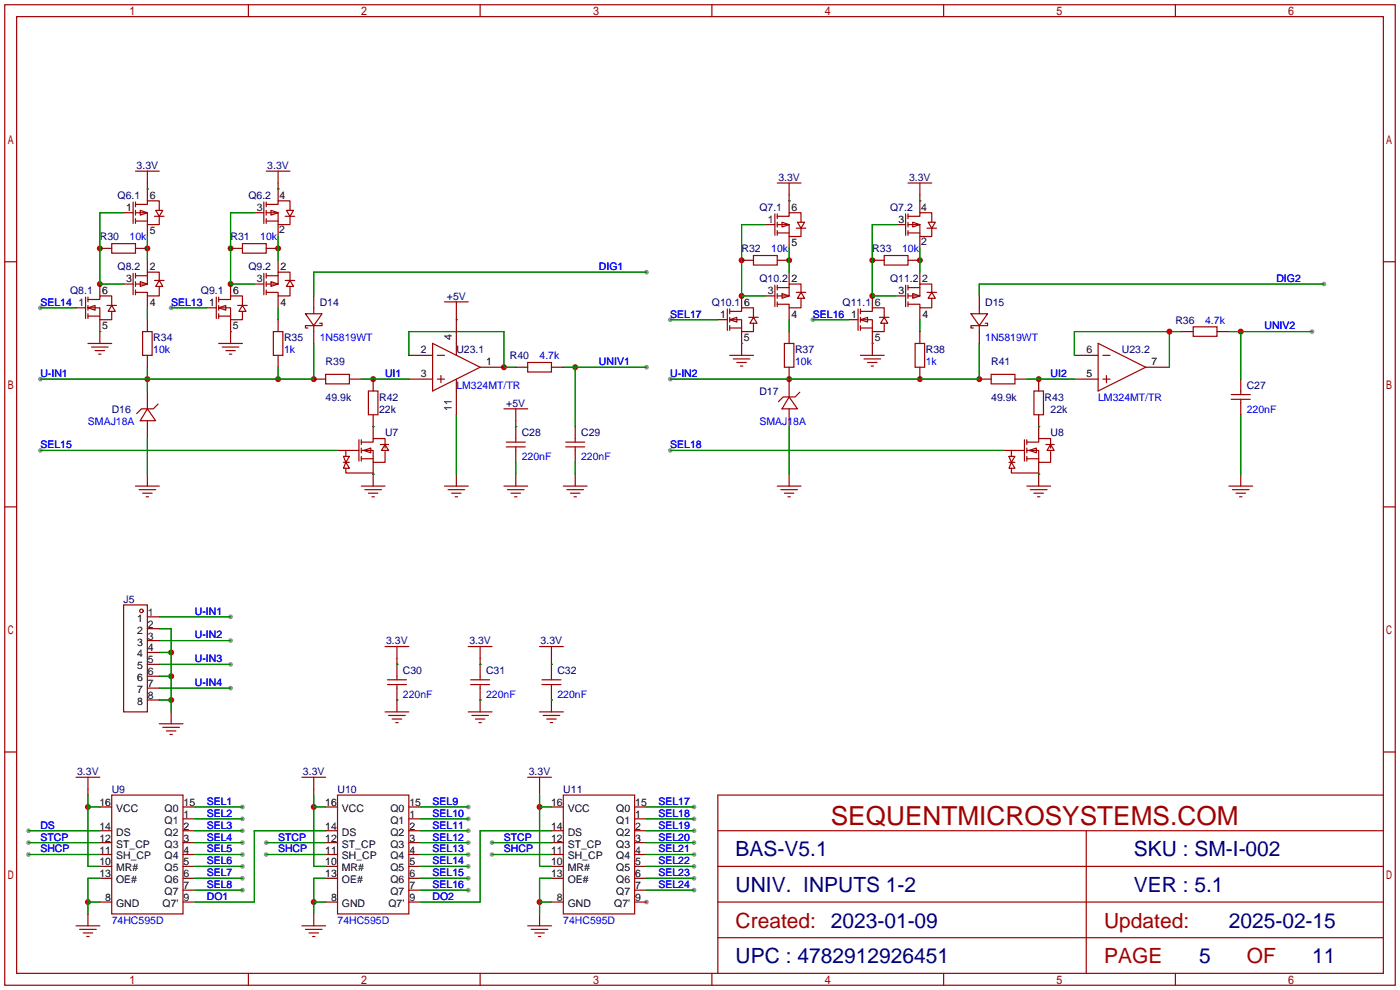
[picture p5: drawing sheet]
<svg xmlns="http://www.w3.org/2000/svg" width="299mm" height="212mm" viewBox="0 0 299 212" stroke-linecap="round" stroke-linejoin="round" font-family="sans-serif">
<g fill="#999">
<circle cx="138.2" cy="192.8" r=".51"/>
<circle cx="283" cy="60.7" r=".51"/>
<circle cx="138.2" cy="78.5" r=".51"/>
<circle cx="280.4" cy="70.9" r=".51"/>
<circle cx="49.3" cy="131.8" r=".51"/>
<circle cx="8.6" cy="65.8" r=".51"/>
<circle cx="51.8" cy="172.5" r=".51"/>
<circle cx="51.8" cy="175" r=".51"/>
<circle cx="51.8" cy="177.5" r=".51"/>
<circle cx="51.8" cy="180.1" r=".51"/>
<circle cx="51.8" cy="182.6" r=".51"/>
<circle cx="51.8" cy="185.2" r=".51"/>
<circle cx="51.8" cy="187.7" r=".51"/>
<circle cx="51.8" cy="190.2" r=".51"/>
<circle cx="6.1" cy="182.6" r=".51"/>
<circle cx="6.1" cy="180.1" r=".51"/>
<circle cx="6.1" cy="177.5" r=".51"/>
<circle cx="100.1" cy="172.5" r=".51"/>
<circle cx="100.1" cy="175" r=".51"/>
<circle cx="100.1" cy="177.5" r=".51"/>
<circle cx="100.1" cy="180.1" r=".51"/>
<circle cx="100.1" cy="182.6" r=".51"/>
<circle cx="100.1" cy="185.2" r=".51"/>
<circle cx="100.1" cy="187.7" r=".51"/>
<circle cx="100.1" cy="190.2" r=".51"/>
<circle cx="56.9" cy="182.6" r=".51"/>
<circle cx="56.9" cy="180.1" r=".51"/>
<circle cx="105.2" cy="182.6" r=".51"/>
<circle cx="105.2" cy="180.1" r=".51"/>
<circle cx="148.3" cy="172.5" r=".51"/>
<circle cx="148.3" cy="175" r=".51"/>
<circle cx="148.3" cy="177.5" r=".51"/>
<circle cx="148.3" cy="180.1" r=".51"/>
<circle cx="148.3" cy="182.6" r=".51"/>
<circle cx="148.3" cy="185.2" r=".51"/>
<circle cx="148.3" cy="187.7" r=".51"/>
<circle cx="148.3" cy="190.2" r=".51"/>
<circle cx="8.6" cy="81" r=".51"/>
<circle cx="8.6" cy="96.3" r=".51"/>
<circle cx="36.6" cy="65.8" r=".51"/>
<circle cx="138.2" cy="58.2" r=".51"/>
<circle cx="143.3" cy="96.3" r=".51"/>
<circle cx="143.3" cy="81" r=".51"/>
<circle cx="143.3" cy="68.3" r=".51"/>
<circle cx="49.3" cy="136.9" r=".51"/>
<circle cx="49.3" cy="142" r=".51"/>
<circle cx="49.3" cy="147.1" r=".51"/>
<circle cx="173.7" cy="68.3" r=".51"/>
</g>
<g fill="none" stroke="#a10000" stroke-width=".25">
<path d="M1 1h297.2v209.6h-297.2zM3.6 3.6h292.1v204.4h-292.1zM53.1 1v2.6M102.6 1v2.6M152.1 1v2.6M201.7 1v2.6M251.2 1v2.6M1 55.9h2.6M295.7 55.9h2.5M95 64.5h5.1M97.5 64.5v2.6M234.7 73.4l10.2 5.1-10.2 5.1z"/>
<path d="M235.7 75.9h1.5M107.7 87.4h5.1M110.2 87.4v2.5M211.8 80h5.1v2h-5.1zM221 83.6h2v5h-2zM235.7 81h1.5M236.5 80.3v1.5M1 108.3h2.6M107.7 103.9h5.1M108.5 104.6h3.5M109.2 105.4h2.1M110 106.2h.5"/>
<path d="M120.4 103.9h5.1M121.2 104.6h3.5M121.9 105.4h2.1M122.7 106.2h.5M166.1 103.9h5.1M166.9 104.6h3.5M167.6 105.4h2.1M168.4 106.2h.5M262.6 103.9h5.1M263.4 104.6h3.6M264.2 105.4h2M264.9 106.2h.5"/>
<path d="M295.7 108.3h2.5M1 160.7h2.6M153.4 177.5h142.3M232.2 177.5v30.5M295.7 160.7h2.5M295.7 169.9h-142.3v38.1M153.4 185.2h142.3M153.4 192.8h142.3M53.1 208v2.6M102.6 208v2.6M152.1 208v2.6M153.4 200.4h142.3"/>
<path d="M201.7 208v2.6M251.2 208v2.6"/>
</g>
<g fill="none" stroke="#870000" stroke-width=".25">
<path d="M97.5 67.1v1.2M229.6 75.9h5.1M244.9 78.5h5M110.2 89.9v1.3M209.3 81h2.5M216.9 81h2.6M222 81v2.6M222 88.6v2.6M229.6 81h5.1M110.2 101.3v2.6M122.9 101.3v2.6M168.7 101.3v2.6"/>
<path d="M265.2 101.3v2.6"/>
</g>
<path d="M87.4 75.9v-5h20.3v7.6h2.5M249.9 70.9v7.6M252.5 70.9h-22.9v5M283 60.7h-73.7v2.5" fill="none" stroke="#008700" stroke-width=".25"/>
<g fill="#c00">
<circle cx="249.9" cy="70.9" r=".63"/>
<circle cx="107.7" cy="78.5" r=".63"/>
<circle cx="122.9" cy="78.5" r=".63"/>
<circle cx="265.2" cy="70.9" r=".63"/>
<circle cx="36.6" cy="139.4" r=".63"/>
<circle cx="36.6" cy="144.5" r=".63"/>
<circle cx="36.6" cy="149.6" r=".63"/>
<circle cx="18.8" cy="172.5" r=".63"/>
<circle cx="18.8" cy="192.8" r=".63"/>
<circle cx="67.1" cy="172.5" r=".63"/>
<circle cx="67.1" cy="192.8" r=".63"/>
<circle cx="115.3" cy="172.5" r=".63"/>
<circle cx="115.3" cy="192.8" r=".63"/>
<circle cx="31.5" cy="81" r=".63"/>
<circle cx="59.4" cy="81" r=".63"/>
<circle cx="67.1" cy="81" r=".63"/>
<circle cx="79.8" cy="81" r=".63"/>
<circle cx="222" cy="81" r=".63"/>
<circle cx="209.3" cy="81" r=".63"/>
<circle cx="196.6" cy="81" r=".63"/>
<circle cx="168.7" cy="81" r=".63"/>
<circle cx="31.5" cy="53.1" r=".63"/>
<circle cx="21.3" cy="53.1" r=".63"/>
<circle cx="21.3" cy="60.7" r=".63"/>
<circle cx="59.4" cy="53.1" r=".63"/>
<circle cx="49.3" cy="53.1" r=".63"/>
<circle cx="49.3" cy="60.7" r=".63"/>
<circle cx="168.7" cy="55.6" r=".63"/>
<circle cx="158.5" cy="55.6" r=".63"/>
<circle cx="158.5" cy="63.2" r=".63"/>
<circle cx="196.6" cy="55.6" r=".63"/>
<circle cx="186.4" cy="55.6" r=".63"/>
<circle cx="186.4" cy="63.2" r=".63"/>
</g>
<g fill="none" stroke="#008700" stroke-width=".25">
<path d="M26.4 45.5h-5.1v15.2h5.1M31.5 40.4h.1M31.5 50.5v5.1M54.4 45.5h-5.1v15.2h5.1M59.4 40.4h.1M59.4 50.5v5.1M138.2 58.2h-71.1v5M163.6 48h-5.1v15.2h5.1M168.7 42.9h.1M168.7 53.1v5.1M191.5 48h-5.1v15.2h5.1M196.6 42.9h.1"/>
<path d="M196.6 53.1v5.1M8.6 65.8h7.7M21.3 70.9h.1M31.5 65.8v2.5M31.5 78.5v5.1M36.6 65.8h7.6M49.3 70.9h.1M59.4 65.8v2.5M59.4 78.5v2.5M67.1 73.4v7.6h-58.5M87.4 75.9v-5h20.3v7.6h2.5M97.5 68.3h.1"/>
<path d="M120.4 78.5h17.8M122.9 78.5v12.7M143.3 68.3h10.1M158.5 73.4h.1M168.7 68.3v2.6M173.7 68.3h7.7M186.4 73.4h.1M196.6 68.3v2.6M209.3 73.4v7.6h-66M262.6 70.9h17.8M265.2 70.9v10.1M8.6 96.3h63.5"/>
<path d="M31.5 93.7v7.6M77.2 81h10.2M79.8 91.2h.1M97.5 88.6v12.7M110.2 91.2h.1M110.2 98.8v2.5M122.9 98.8v2.5M143.3 96.3h71.1M168.7 91.2v10.1M219.5 81h10.1M222 91.2h.1M265.2 88.6v12.7"/>
<path d="M79.8 101.3h.1M222 101.3h.1M34 134.4h2.6v17.7M34 139.4h2.6M34 131.8h15.3M34 136.9h15.3M34 144.5h2.6M34 149.6h2.6M34 142h15.3M34 147.1h15.3M84.8 142h.1M84.8 149.6h.1"/>
<path d="M102.6 142h.1M102.6 149.6h.1M117.9 142h.1M117.9 149.6h.1M6.1 177.5h15.2M18.8 169.9v15.3h2.5M18.8 172.5h2.5M41.7 172.5h10.1M41.7 177.5h10.1M41.7 175h10.1M67.1 169.9v15.3h2.5M67.1 172.5h2.5"/>
<path d="M69.6 177.5h-15.2v15.3h-12.7M89.9 172.5h10.2M89.9 177.5h10.2M89.9 175h10.2M115.3 169.9v15.3h2.6M115.3 172.5h2.6M117.9 177.5h-15.3v15.3h-12.7M138.2 172.5h10.1M138.2 177.5h10.1M138.2 175h10.1M6.1 180.1h15.2M6.1 182.6h15.2"/>
<path d="M18.8 192.8h2.5M21.3 187.7h-2.5v7.6M41.7 185.2h10.1M41.7 187.7h10.1M41.7 180.1h10.1M41.7 182.6h10.1M41.7 190.2h10.1M56.9 180.1h12.7M56.9 182.6h12.7M67.1 192.8h2.5M69.6 187.7h-2.5v7.6M89.9 185.2h10.2"/>
<path d="M89.9 187.7h10.2M89.9 180.1h10.2M89.9 182.6h10.2M89.9 190.2h10.2M105.2 180.1h12.7M105.2 182.6h12.7M115.3 192.8h2.6M117.9 187.7h-2.6v7.6M138.2 185.2h10.1M138.2 187.7h10.1M138.2 180.1h10.1M138.2 182.6h10.1"/>
<path d="M138.2 190.2h10.1"/>
</g>
<g fill="none" stroke="#870000" stroke-width=".25">
<path d="M31.5 39.1v3.8M59.4 39.1v3.8M21.3 53.1h2.6M26.4 45.5h2M29 53.1h2.5M31.5 48v2.5M31.5 55.6v2.6M49.3 53.1h2.5M54.4 45.5h2M56.9 53.1h2.5M59.4 48v2.5M59.4 55.6v2.6"/>
<path d="M158.5 55.6h2.5M163.6 48h2M166.1 55.6h2.6M168.7 41.7v3.8M168.7 50.5v2.6M168.7 58.2v2.5M186.4 55.6h2.6M191.5 48h2M194.1 55.6h2.5M196.6 41.7v3.8M196.6 50.5v2.6M196.6 58.2v2.5"/>
<path d="M16.3 65.8h2M21.3 60.7v2.5M21.3 68.3v5.1M26.4 60.7h2M31.5 63.2v2.6M31.5 68.3v2.6M31.5 75.9v2.6M44.2 65.8h2M49.3 60.7v2.5M49.3 68.3v5.1M54.4 60.7h2M59.4 63.2v2.6"/>
<path d="M59.4 68.3v2.6M59.4 75.9v2.6M67.1 63.2v2.6M67.1 70.9v2.5M87.4 75.9h5.1M97.5 68.3v5.1M102.6 78.5h5.1M110.2 78.5h2.6M117.9 78.5h2.5M153.4 68.3h2M158.5 63.2v2.6M158.5 70.9v5"/>
<path d="M163.6 63.2h2M168.7 65.8v2.5M168.7 70.9v2.5M168.7 78.5v6.3M181.4 68.3h2M186.4 63.2v2.6M186.4 70.9v5M191.5 63.2h2M196.6 65.8v2.5M196.6 70.9v2.5M196.6 78.5v2.5M209.3 63.2v2.6"/>
<path d="M209.3 70.9v2.5M252.5 70.9h2.5M260.1 70.9h2.5M31.5 83.6v3.8M31.5 89.9v3.8M67.1 81h2.5M72.1 96.3h2.6M74.7 81h2.5M79.8 81v2.6M79.8 88.6v5.1M79.8 98.8v5.1M87.4 81h5.1"/>
<path d="M97.5 83.6v5M110.2 91.2v2.5M110.2 96.3v2.5M122.9 91.2v2.5M122.9 96.3v2.5M168.7 87.4v3.8M214.4 96.3h2.5M222 91.2v2.5M222 98.8v5.1M265.2 81v2.6M265.2 86.1v2.5M31.5 101.3v2.6"/>
<path d="M97.5 101.3v2.6M31.5 131.8h2.5M31.5 134.4h2.5M31.5 136.9h2.5M31.5 139.4h2.5M31.5 142h2.5M31.5 144.5h2.5M31.5 147.1h2.5M31.5 149.6h2.5M36.6 152.1v2.6M84.8 140.7v3.8M84.8 147.1v5"/>
<path d="M102.6 140.7v3.8M102.6 147.1v5M117.9 140.7v3.8M117.9 147.1v5M18.8 168.7v1.2M21.3 172.5h2.6M21.3 177.5h2.6M39.1 172.5h2.6M39.1 177.5h2.6M39.1 175h2.6M67.1 168.7v1.2M69.6 172.5h2.5"/>
<path d="M69.6 177.5h2.5M87.4 172.5h2.5M87.4 177.5h2.5M87.4 175h2.5M115.3 168.7v1.2M117.9 172.5h2.5M117.9 177.5h2.5M135.6 172.5h2.6M135.6 177.5h2.6M135.6 175h2.6M18.8 195.3v2.6M21.3 187.7h2.6"/>
<path d="M21.3 180.1h2.6M21.3 182.6h2.6M21.3 185.2h2.6M21.3 192.8h2.6M39.1 187.7h2.6M39.1 180.1h2.6M39.1 182.6h2.6M39.1 185.2h2.6M39.1 192.8h2.6M39.1 190.2h2.6M67.1 195.3v2.6M69.6 187.7h2.5"/>
<path d="M69.6 180.1h2.5M69.6 182.6h2.5M69.6 185.2h2.5M69.6 192.8h2.5M87.4 187.7h2.5M87.4 180.1h2.5M87.4 182.6h2.5M87.4 185.2h2.5M87.4 192.8h2.5M87.4 190.2h2.5M115.3 195.3v2.6M117.9 187.7h2.5"/>
<path d="M117.9 180.1h2.5M117.9 182.6h2.5M117.9 185.2h2.5M117.9 192.8h2.5M135.6 187.7h2.6M135.6 180.1h2.6M135.6 182.6h2.6M135.6 185.2h2.6M135.6 192.8h2.6M135.6 190.2h2.6"/>
</g>
<g fill="none" stroke="#a10000" stroke-width=".25">
<path d="M29 36.6h5M31.5 36.6v2.5M56.9 36.6h5.1M59.4 36.6v2.5M166.1 39.1h5.1M168.7 39.1v2.6M194.1 39.1h5M196.6 39.1v2.6M23.9 52.1h5.1v2h-5.1zM28.4 43.2v4.6M28.4 58.4v4.6M29 43.7h2.5v-.8h2.5v2.1"/>
<path d="M29 45.5h2.5v2.5h2.5v-1.8M29 43.2v1M29 45v1M29 46.7v1.1M29 58.4v1M29 47.2h2.5M29 58.9h2.5M30 45l1.5 .5-1.5 .5zM33 46.2h2.1M33 59.9h2.1M33.3 45h1.5l-.8 1.2zM34 59.9v-1.7h-2.5v2.5h-2.5"/>
<path d="M34 59.9l.8 1.3h-1.5zM51.8 52.1h5.1v2h-5.1zM56.4 43.2v4.6M56.4 58.4v4.6M56.9 43.7h2.5v-.8h2.6v2.1M56.9 45.5h2.5v2.5h2.6v-1.8M56.9 47.2h2.5M56.9 58.9h2.5M56.9 43.2v1M56.9 45v1M56.9 46.7v1.1M56.9 58.4v1"/>
<path d="M57.9 45l1.5 .5-1.5 .5zM61 46.2h2M61 59.9h2M61.2 45h1.5l-.7 1.2zM62 59.9v-1.7h-2.6v2.5h-2.5M62 59.9l.7 1.3h-1.5zM161 54.6h5.1v2h-5.1zM165.6 45.7v4.6M166.1 46.2h2.6v-.7h2.5v2M166.1 48h2.6v2.5h2.5v-1.7M166.1 45.7v1M166.1 47.5v1"/>
<path d="M166.1 49.3v1M166.1 49.8h2.6M167.1 47.5l1.6 .5-1.6 .5zM170.2 48.8h2M170.4 47.5h1.6l-.8 1.3zM189 54.6h5.1v2h-5.1zM193.5 45.7v4.6M194.1 46.2h2.5v-.7h2.5v2M194.1 48h2.5v2.5h2.5v-1.7M194.1 49.8h2.5M194.1 45.7v1M194.1 47.5v1"/>
<path d="M194.1 49.3v1M195.1 47.5l1.5 .5-1.5 .5zM198.1 48.8h2.1M198.4 47.5h1.5l-.8 1.3zM18.3 63.5v4.6M18.8 64h2.5v-.8h2.6v2.1M18.8 65.8l1.5-.5v1zM18.8 65.8h2.5v2.5h2.6v-1.8M18.8 63.5v1M18.8 65.3v1M18.8 67.1v1M18.8 67.6h2.5"/>
<path d="M18.8 73.4h5.1M19.6 74.2h3.5M20.3 74.9h2.1M21.1 75.7h.5M22.9 65.3h2M23.9 65.3l.7 1.2h-1.5zM29 60.2v1M29 62v1M30 60.2l1.5 .5-1.5 .5zM30.5 70.9h2v5h-2zM34 61.2v2h-2.5v-.7h-2.5M46.2 63.5v4.6"/>
<path d="M46.7 64h2.6v-.8h2.5v2.1M46.7 65.8l1.6-.5v1zM46.7 65.8h2.6v2.5h2.5v-1.8M46.7 67.6h2.6M46.7 63.5v1M46.7 65.3v1M46.7 67.1v1M46.7 73.4h5.1M47.5 74.2h3.6M48.3 74.9h2M49 75.7h.5M50.8 65.3h2"/>
<path d="M51.8 65.3l.8 1.2h-1.5zM56.9 60.2v1M56.9 62v1M57.9 60.2l1.5 .5-1.5 .5zM58.4 70.9h2.1v5h-2.1zM62 61.2v2h-2.6v-.7h-2.5M65.3 67.1h3.5l-1.7 2.5zM67.1 65.8v1.3M67.1 69.6v1.3M68.3 69.1h.5v.5h-3.5v.5h.5M92.5 73.4l10.1 5.1-10.1 5.1zM93.5 75.9h1.5"/>
<path d="M97.5 73.4v2.5M112.8 77.5h5.1v2h-5.1zM155.4 66v4.6M156 66.5h2.5v-.7h2.5v2M156 68.3l1.5-.5v1zM156 68.3h2.5v2.6h2.5v-1.8M156 75.9h5M156 66v1.1M156 67.8v1M156 69.6v1M156 70.1h2.5M156.7 76.7h3.6"/>
<path d="M157.5 77.5h2M158.2 78.2h.5M160 67.8h2.1M161 67.8l.8 1.3h-1.5zM165.6 61v4.5M166.1 61v1M166.1 62.7v1.1M166.1 64.5v1M166.1 61.5h2.6M167.1 62.7l1.6 .5-1.6 .6zM167.6 73.4h2.1v5.1h-2.1zM170.2 62.5h2"/>
<path d="M171.2 63.8v2h-2.5v-.8h-2.6M171.2 62.5v-1.8h-2.5v2.5h-2.6M171.2 62.5l.8 1.3h-1.6zM183.4 66v4.6M183.9 66.5h2.5v-.7h2.6v2M183.9 68.3l1.5-.5v1zM183.9 68.3h2.5v2.6h2.6v-1.8M183.9 75.9h5.1M183.9 70.1h2.5M183.9 66v1.1M183.9 67.8v1M183.9 69.6v1"/>
<path d="M184.7 76.7h3.5M185.4 77.5h2.1M186.2 78.2h.5M188 67.8h2M189 67.8l.7 1.3h-1.5zM193.5 61v4.5M194.1 61.5h2.5M194.1 61v1M194.1 62.7v1.1M194.1 64.5v1M195.1 62.7l1.5 .5-1.5 .6zM195.6 73.4h2v5.1h-2z"/>
<path d="M198.1 62.5h2.1M199.1 63.8v2h-2.5v-.8h-2.5M199.1 62.5v-1.8h-2.5v2.5h-2.5M199.1 62.5l.8 1.3h-1.5zM207.5 67.1h3.6l-1.8 2.5zM209.3 65.8v1.3M209.3 69.6v1.3M210.6 69.1h.5v.5h-3.6v.5h.5M255 69.8h5.1v2.1h-5.1zM31.5 87.4l1.8 2.5h-3.3zM33.8 86.4l-1 1h-2.6l-1 1M69.6 80h5.1v2h-5.1z"/>
<path d="M73.4 97.5h1.3l-.8 1.3zM73.4 98.8h1.3M73.9 98.8l.8 1.3h-1.3zM73.9 96.3v1.2M74.7 96.3h2M76.7 94v4.6M77.2 96.3h2.6v2.5h2.5v-2.3M77.2 94.5h2.6v-.8h2.5v2.1M77.2 94v1M77.2 95.8v1M77.2 97.5v1.1M77.2 98h2.6"/>
<path d="M77.7 96.3l1.5-.5v1zM78.7 83.6h2.1v5h-2.1zM81.3 95h1.8M82.3 95l.8 1.3h-1.6zM93.5 81h1.5M94.2 80.3v1.5M97.5 81v2.6M108.2 95.5h4.1M108.2 94.5h4.1M110.2 93.7v.8M110.2 95.5v.8M120.9 95.5h4.1"/>
<path d="M120.9 94.5h4.1M122.9 93.7v.8M122.9 95.5v.8M168.7 84.8l1.7 2.6h-3.3zM170.9 83.8l-1 1h-2.5l-1 1.1M215.6 97.5h1.3l-.7 1.3zM215.6 98.8h1.3M216.2 98.8l.7 1.3h-1.3zM216.2 96.3v1.2M216.9 96.3h2M218.9 94v4.6M219.5 96.3h2.5v2.5h2.5v-2.3"/>
<path d="M219.5 94.5h2.5v-.8h2.5v2.1M219.5 98h2.5M219.5 94v1M219.5 95.8v1M219.5 97.5v1.1M220 96.3l1.5-.5v1zM223.5 95h1.8M224.5 95l.8 1.3h-1.5zM263.1 85.3h4.1M263.1 84.3h4.1M265.2 83.6v.7M265.2 85.3v.8"/>
<path d="M29 103.9h5M29.7 104.6h3.6M30.5 105.4h2M31.2 106.2h.5M73.9 100.1v1h5.9M77.2 103.9h5.1M78 104.6h3.5M78.7 105.4h2.1M79.5 106.2h.5M95 103.9h5.1M95.8 104.6h3.5M96.5 105.4h2.1"/>
<path d="M97.3 106.2h.5M216.2 100.1v1h5.8M219.5 103.9h5M220.2 104.6h3.6M221 105.4h2M221.7 106.2h.5M26.4 129.3h5.1v22.8h-5.1zM82.3 138.2h5.1M84.8 138.2v2.5M100.1 138.2h5.1M102.6 138.2v2.5M115.3 138.2h5.1"/>
<path d="M117.9 138.2v2.5M34 154.7h5.1M34.8 155.4h3.6M35.6 156.2h2M36.3 157h.5M82.3 152.1h5.1M82.8 146.3h4.1M82.8 145.3h4.1M83.1 152.9h3.5M83.8 153.7h2.1M84.6 154.4h.5M84.8 144.5v.8"/>
<path d="M84.8 146.3v.8M100.1 152.1h5.1M100.6 146.3h4M100.6 145.3h4M100.8 152.9h3.6M101.6 153.7h2M102.4 154.4h.5M102.6 144.5v.8M102.6 146.3v.8M115.3 152.1h5.1M115.8 146.3h4.1M115.8 145.3h4.1"/>
<path d="M116.1 152.9h3.5M116.8 153.7h2.1M117.6 154.4h.5M117.9 144.5v.8M117.9 146.3v.8M16.3 166.1h5M18.8 166.1v2.6M23.9 169.9h15.2v25.4h-15.2zM64.5 166.1h5.1M67.1 166.1v2.6M72.1 169.9h15.3v25.4h-15.3zM112.8 166.1h5.1"/>
<path d="M115.3 166.1v2.6M120.4 169.9h15.2v25.4h-15.2zM16.3 197.9h5M17 198.6h3.6M17.8 199.4h2M64.5 197.9h5.1M65.3 198.6h3.5M66 199.4h2.1M112.8 197.9h5.1M113.5 198.6h3.6M114.3 199.4h2M18.5 200.2h.5"/>
<path d="M66.8 200.2h.5M115.1 200.2h.5"/>
<circle cx="30.2" cy="130.6" r=".38"/>
</g>
<text font-size="5.6" fill="#a00000" x="177.5" y="176.4">SEQUENTMICROSYSTEMS.COM</text>
<g font-size="4.5" fill="#000080">
<text x="157.2" y="183">BAS-V5.1</text>
<text x="242.3" y="183">SKU : SM-I-002</text>
<text x="157.2" y="190.6">UNIV. INPUTS 1-2</text>
<text x="242.3" y="190.6">VER : 5.1</text>
<text x="262.6" y="198.2">2025-02-15</text>
<text x="157.2" y="205.9">UPC : 4782912926451</text>
<text x="256.3" y="205.9">5</text>
<text x="280.5" y="205.9">11</text>
</g>
<g font-size="4.5" fill="#a00000">
<text x="157.2" y="198.2">Created: 2023-01-09</text>
<text x="236" y="198.2">Updated:</text>
<text x="236" y="205.9">PAGE</text>
<text x="266.4" y="205.9">OF</text>
</g>
<g font-size="2.2" fill="#000080">
<text x="29.2" y="36.1">3.3V</text>
<text x="57.1" y="36.1">3.3V</text>
<text x="166.4" y="38.7">3.3V</text>
<text x="194.3" y="38.7">3.3V</text>
<text x="25.1" y="42.5">Q6.1</text>
<text x="53.1" y="42.5">Q6.2</text>
<text x="162.3" y="45">Q7.1</text>
<text x="190.2" y="45">Q7.2</text>
<text x="21.3" y="51.4">R30</text>
<text x="49.3" y="51.4">R31</text>
<text x="158.5" y="53.9">R32</text>
<text x="186.4" y="53.9">R33</text>
<text x="25.1" y="57.7">Q8.2</text>
<text x="53.1" y="57.7">Q9.2</text>
<text x="15" y="62.8">Q8.1</text>
<text x="42.9" y="62.8">Q9.1</text>
<text x="68.3" y="65.3">D14</text>
<text x="95.5" y="64.1">+5V</text>
<text x="152.1" y="65.3">Q10.1</text>
<text x="162.3" y="60.3">Q10.2</text>
<text x="180.1" y="65.3">Q11.1</text>
<text x="190.2" y="60.3">Q11.2</text>
<text x="210.6" y="65.3">D15</text>
<text x="251.2" y="69.1">R36</text>
<text x="32.8" y="73">R34</text>
<text x="60.7" y="73">R35</text>
<text x="97.5" y="75.5">U23.1</text>
<text x="109" y="76.8">R40</text>
<text x="169.9" y="75.5">R37</text>
<text x="197.9" y="75.5">R38</text>
<text x="239.8" y="75.5">U23.2</text>
<text x="69.6" y="78">R39</text>
<text x="211.8" y="78">R41</text>
<text x="266.4" y="83.1">C27</text>
<text x="23.9" y="88.2">D16</text>
<text x="69.6" y="85.7">49.9k</text>
<text x="81" y="85.7">R42</text>
<text x="81" y="88.2">22k</text>
<text x="108.2" y="86.9">+5V</text>
<text x="162.3" y="84.4">D17</text>
<text x="211.8" y="85.7">49.9k</text>
<text x="223.3" y="85.7">R43</text>
<text x="224.5" y="88.2">22k</text>
<text x="82.3" y="93.3">U7</text>
<text x="111.5" y="93.3">C28</text>
<text x="124.2" y="93.3">C29</text>
<text x="224.5" y="93.3">U8</text>
<text x="26.4" y="128.8">J5</text>
<text x="82.5" y="137.7">3.3V</text>
<text x="100.3" y="137.7">3.3V</text>
<text x="115.6" y="137.7">3.3V</text>
<text x="86.1" y="144.1">C30</text>
<text x="103.9" y="144.1">C31</text>
<text x="119.1" y="144.1">C32</text>
<text x="16.5" y="165.7">3.3V</text>
<text x="64.8" y="165.7">3.3V</text>
<text x="113" y="165.7">3.3V</text>
<text x="23.9" y="169.5">U9</text>
<text x="72.1" y="169.5">U10</text>
<text x="120.4" y="169.5">U11</text>
</g>
<g font-size="2.2">
<text x="26.9" y="45">1</text>
<text x="32" y="42.5">6</text>
<text x="54.9" y="45">3</text>
<text x="59.7" y="42.5">4</text>
<text x="164.1" y="47.6">1</text>
<text x="169.2" y="45">6</text>
<text x="192" y="47.6">3</text>
<text x="196.9" y="45">4</text>
<text x="32" y="50.1">5</text>
<text x="59.7" y="49.8">2</text>
<text x="169.2" y="52.6">5</text>
<text x="196.8" y="52.4">2</text>
<text x="32" y="57.7">2</text>
<text x="59.9" y="57.7">2</text>
<text x="16.8" y="65.3">1</text>
<text x="21.9" y="62.8">6</text>
<text x="26.9" y="60.3">3</text>
<text x="32" y="65.3">4</text>
<text x="44.7" y="65.3">1</text>
<text x="49.8" y="62.8">6</text>
<text x="54.9" y="60.3">3</text>
<text x="60" y="65.3">4</text>
<text x="159" y="65.3">6</text>
<text x="164.1" y="62.8">3</text>
<text x="169.2" y="60.3">2</text>
<text x="187" y="65.3">6</text>
<text x="192" y="62.8">3</text>
<text x="197.1" y="60.3">2</text>
<text x="21.8" y="70.4">5</text>
<text x="49.8" y="70.4">5</text>
<text x="153.9" y="67.9">1</text>
<text x="169.2" y="67.9">4</text>
<text x="181.9" y="67.9">1</text>
<text x="197.1" y="67.9">4</text>
<text x="89.9" y="75.5">2</text>
<text x="96.6" y="72.6" transform="rotate(-90 96.6 72.6)">4</text>
<text x="159" y="73">5</text>
<text x="186.9" y="73">5</text>
<text x="232.2" y="75.5">6</text>
<text x="89.9" y="80.6">3</text>
<text x="103.9" y="78">1</text>
<text x="232.2" y="80.6">5</text>
<text x="246.1" y="78">7</text>
<text x="96.6" y="87.8" transform="rotate(-90 96.6 87.8)">11</text>
<text x="31.6" y="131.6">1</text>
<text x="29.3" y="132.9">1</text>
<text x="29.3" y="135.4">2</text>
<text x="29.3" y="138">3</text>
<text x="31.6" y="134.2">2</text>
<text x="31.6" y="136.7">3</text>
<text x="29.3" y="140.5">4</text>
<text x="29.3" y="143">5</text>
<text x="31.6" y="139.2">4</text>
<text x="31.6" y="141.8">5</text>
<text x="29.3" y="145.6">6</text>
<text x="29.3" y="148.1">7</text>
<text x="31.6" y="144.3">6</text>
<text x="31.6" y="146.9">7</text>
<text x="31.6" y="149.4">8</text>
<text x="29.3" y="150.7">8</text>
<text x="21.3" y="172.3">16</text>
<text x="24.8" y="173.5">VCC</text>
<text x="35.2" y="173.5">Q0</text>
<text x="39.2" y="172.3">15</text>
<text x="69.5" y="172.3">16</text>
<text x="73.1" y="173.5">VCC</text>
<text x="83.4" y="173.5">Q0</text>
<text x="87.5" y="172.3">15</text>
<text x="117.8" y="172.3">16</text>
<text x="121.3" y="173.5">VCC</text>
<text x="131.7" y="173.5">Q0</text>
<text x="135.8" y="172.3">15</text>
<text x="21.3" y="177.3">14</text>
<text x="21.3" y="179.9">12</text>
<text x="24.8" y="178.6">DS</text>
<text x="35.2" y="178.6">Q2</text>
<text x="35.2" y="176.1">Q1</text>
<text x="39.2" y="179.9">3</text>
<text x="39.2" y="177.3">2</text>
<text x="39.2" y="174.8">1</text>
<text x="69.5" y="177.3">14</text>
<text x="69.5" y="179.9">12</text>
<text x="73.1" y="178.6">DS</text>
<text x="83.4" y="178.6">Q2</text>
<text x="83.4" y="176.1">Q1</text>
<text x="87.5" y="179.9">3</text>
<text x="87.5" y="177.3">2</text>
<text x="87.5" y="174.8">1</text>
<text x="117.8" y="177.3">14</text>
<text x="117.8" y="179.9">12</text>
<text x="121.3" y="178.6">DS</text>
<text x="131.7" y="178.6">Q2</text>
<text x="131.7" y="176.1">Q1</text>
<text x="135.8" y="179.9">3</text>
<text x="135.8" y="177.3">2</text>
<text x="135.8" y="174.8">1</text>
<text x="21.3" y="182.4">11</text>
<text x="21.3" y="185">10</text>
<text x="24.8" y="181.1">ST_CP</text>
<text x="24.8" y="183.7">SH_CP</text>
<text x="35.2" y="183.7">Q4</text>
<text x="35.2" y="181.1">Q3</text>
<text x="39.2" y="185">5</text>
<text x="39.2" y="182.4">4</text>
<text x="69.5" y="182.4">11</text>
<text x="69.5" y="185">10</text>
<text x="73.1" y="181.1">ST_CP</text>
<text x="73.1" y="183.7">SH_CP</text>
<text x="83.4" y="183.7">Q4</text>
<text x="83.4" y="181.1">Q3</text>
<text x="87.5" y="185">5</text>
<text x="87.5" y="182.4">4</text>
<text x="117.8" y="182.4">11</text>
<text x="117.8" y="185">10</text>
<text x="121.3" y="181.1">ST_CP</text>
<text x="121.3" y="183.7">SH_CP</text>
<text x="131.7" y="183.7">Q4</text>
<text x="131.7" y="181.1">Q3</text>
<text x="135.8" y="185">5</text>
<text x="135.8" y="182.4">4</text>
<text x="21.3" y="187.5">13</text>
<text x="24.8" y="188.8">OE#</text>
<text x="24.8" y="186.2">MR#</text>
<text x="35.2" y="191.3">Q7</text>
<text x="35.2" y="188.8">Q6</text>
<text x="35.2" y="186.2">Q5</text>
<text x="39.2" y="190">7</text>
<text x="39.2" y="187.5">6</text>
<text x="69.5" y="187.5">13</text>
<text x="73.1" y="188.8">OE#</text>
<text x="73.1" y="186.2">MR#</text>
<text x="83.4" y="191.3">Q7</text>
<text x="83.4" y="188.8">Q6</text>
<text x="83.4" y="186.2">Q5</text>
<text x="87.5" y="190">7</text>
<text x="87.5" y="187.5">6</text>
<text x="117.8" y="187.5">13</text>
<text x="121.3" y="188.8">OE#</text>
<text x="121.3" y="186.2">MR#</text>
<text x="131.7" y="191.3">Q7</text>
<text x="131.7" y="188.8">Q6</text>
<text x="131.7" y="186.2">Q5</text>
<text x="135.8" y="190">7</text>
<text x="135.8" y="187.5">6</text>
<text x="22.5" y="192.6">8</text>
<text x="24.8" y="193.8">GND</text>
<text x="34.8" y="193.8">Q7'</text>
<text x="39.2" y="192.6">9</text>
<text x="70.8" y="192.6">8</text>
<text x="73.1" y="193.8">GND</text>
<text x="83" y="193.8">Q7'</text>
<text x="87.5" y="192.6">9</text>
<text x="119" y="192.6">8</text>
<text x="121.3" y="193.8">GND</text>
<text x="131.3" y="193.8">Q7'</text>
<text x="135.8" y="192.6">9</text>
</g>
<g font-size="2.2" fill="#00f">
<text x="27.7" y="51.4">10k</text>
<text x="55.6" y="51.4">10k</text>
<text x="164.8" y="53.9">10k</text>
<text x="192.8" y="53.9">10k</text>
<text x="128" y="57.7">DIG1</text>
<text x="8.6" y="65.3">SEL14</text>
<text x="36.6" y="65.3">SEL13</text>
<text x="272.8" y="60.3">DIG2</text>
<text x="143.3" y="67.9">SEL17</text>
<text x="173.7" y="67.9">SEL16</text>
<text x="257.6" y="69.1">4.7k</text>
<text x="270.3" y="70.4">UNIV2</text>
<text x="32.8" y="75.5">10k</text>
<text x="60.7" y="75.5">1k</text>
<text x="68.3" y="73">1N5819WT</text>
<text x="115.3" y="76.8">4.7k</text>
<text x="210.6" y="73">1N5819WT</text>
<text x="8.6" y="80.6">U-IN1</text>
<text x="82.3" y="80.6">UI1</text>
<text x="97.5" y="83.1">LM324MT/TR</text>
<text x="128" y="78">UNIV1</text>
<text x="143.3" y="80.6">U-IN2</text>
<text x="169.9" y="78">10k</text>
<text x="197.9" y="78">1k</text>
<text x="224.5" y="80.6">UI2</text>
<text x="234.7" y="85.6">LM324MT/TR</text>
<text x="266.4" y="88.2">220nF</text>
<text x="8.6" y="95.8">SEL15</text>
<text x="18.8" y="90.7">SMAJ18A</text>
<text x="143.3" y="95.8">SEL18</text>
<text x="162.3" y="90.7">SMAJ18A</text>
<text x="111.5" y="98.4">220nF</text>
<text x="124.2" y="98.4">220nF</text>
<text x="41.7" y="131.4">U-IN1</text>
<text x="41.7" y="136.5">U-IN2</text>
<text x="41.7" y="141.5">U-IN3</text>
<text x="41.7" y="146.6">U-IN4</text>
<text x="86.1" y="149.2">220nF</text>
<text x="103.9" y="149.2">220nF</text>
<text x="119.1" y="149.2">220nF</text>
<text x="44.2" y="172">SEL1</text>
<text x="92.5" y="172">SEL9</text>
<text x="140.7" y="172">SEL17</text>
<text x="8.6" y="179.6">STCP</text>
<text x="8.6" y="177.1">DS</text>
<text x="44.2" y="174.6">SEL2</text>
<text x="44.2" y="177.1">SEL3</text>
<text x="44.2" y="179.6">SEL4</text>
<text x="59.4" y="179.6">STCP</text>
<text x="92.5" y="174.6">SEL10</text>
<text x="92.5" y="177.1">SEL11</text>
<text x="92.5" y="179.6">SEL12</text>
<text x="107.7" y="179.6">STCP</text>
<text x="140.7" y="174.6">SEL18</text>
<text x="140.7" y="177.1">SEL19</text>
<text x="140.7" y="179.6">SEL20</text>
<text x="8.6" y="182.2">SHCP</text>
<text x="44.2" y="182.2">SEL5</text>
<text x="44.2" y="184.7">SEL6</text>
<text x="59.4" y="182.2">SHCP</text>
<text x="92.5" y="182.2">SEL13</text>
<text x="92.5" y="184.7">SEL14</text>
<text x="107.7" y="182.2">SHCP</text>
<text x="140.7" y="182.2">SEL21</text>
<text x="140.7" y="184.7">SEL22</text>
<text x="44.2" y="187.3">SEL7</text>
<text x="44.2" y="189.8">SEL8</text>
<text x="92.5" y="187.3">SEL15</text>
<text x="92.5" y="189.8">SEL16</text>
<text x="140.7" y="187.3">SEL23</text>
<text x="140.7" y="189.8">SEL24</text>
<text x="23.9" y="197.4">74HC595D</text>
<text x="44.2" y="192.3">DO1</text>
<text x="72.1" y="197.4">74HC595D</text>
<text x="92.5" y="192.3">DO2</text>
<text x="120.4" y="197.4">74HC595D</text>
</g>
</svg>
